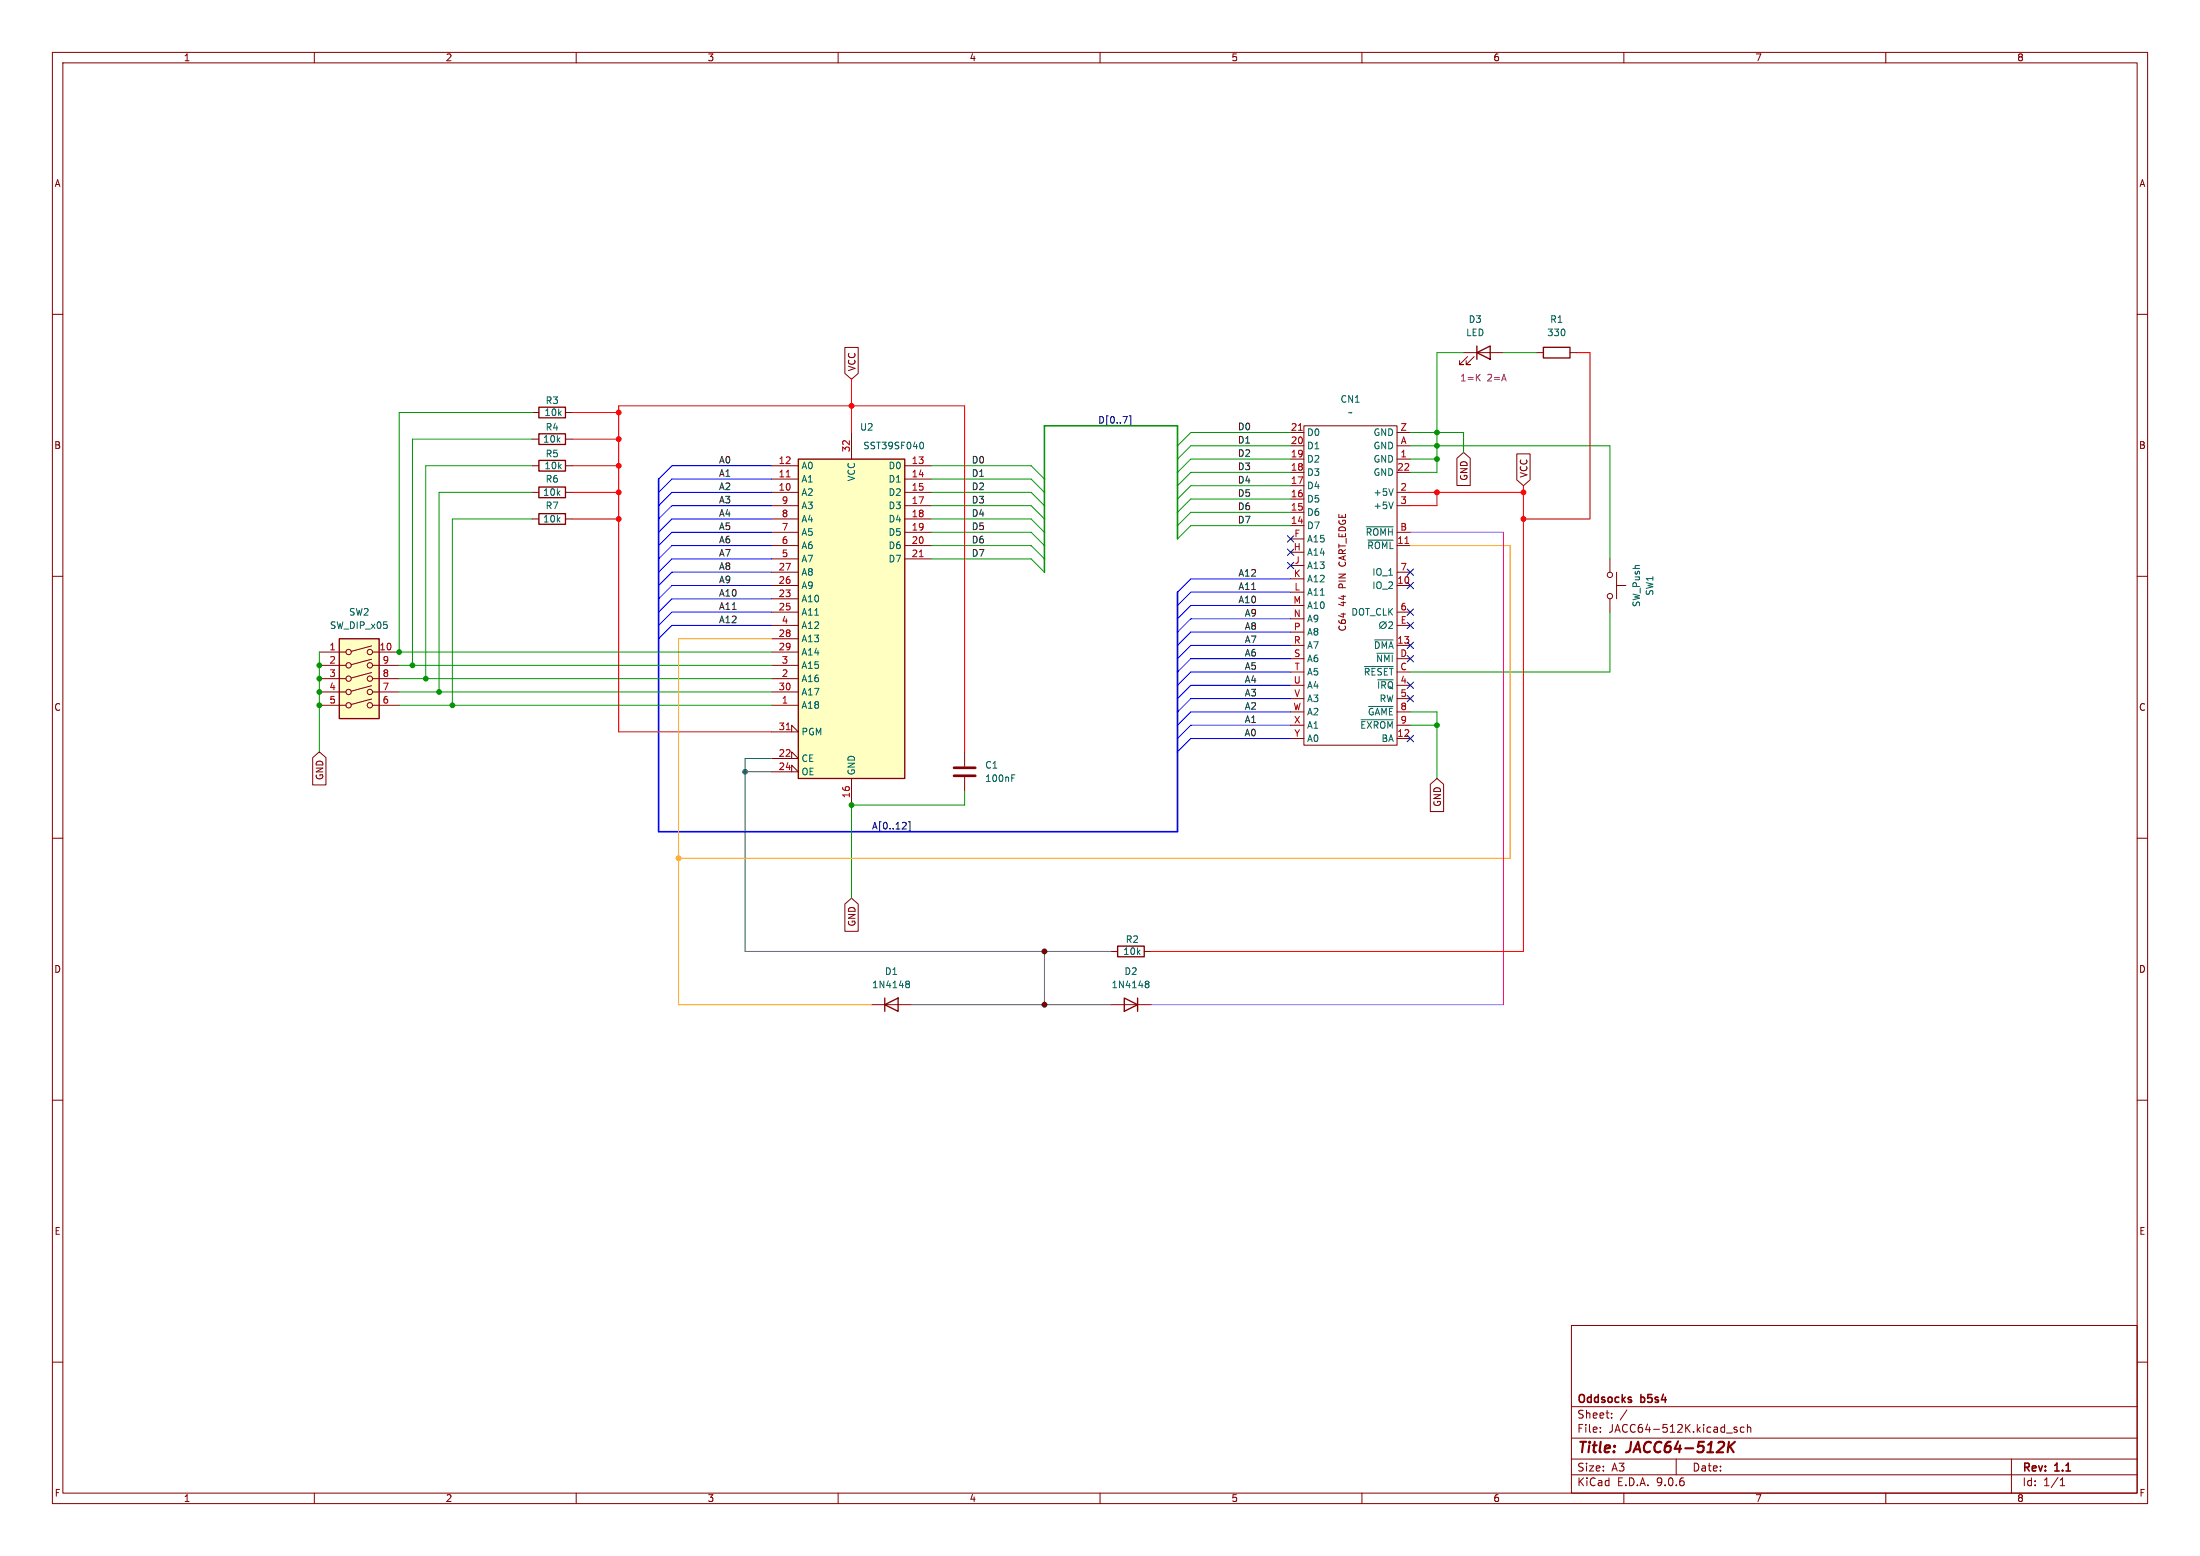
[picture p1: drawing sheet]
<svg xmlns="http://www.w3.org/2000/svg" width="420mm" height="297mm" viewBox="0 0 420 297" stroke-linecap="round" stroke-linejoin="round" font-family="sans-serif">
<g fill="none" stroke="#840000" stroke-width=".19">
<path d="M10 10h400v277h-400zM12 12h396v273h-396zM60 10v2M110 10v2M160 10v2M210 10v2M260 10v2M310 10v2M360 10v2M10 60h2M408 60h2M10 110h2"/>
<path d="M408 110h2M10 160h2M408 160h2M10 210h2M408 210h2M300 253h108v32h-108zM10 260h2M300 278.5h108M300 274.5h108M300 268.5h108M305.5 273.2v.2M305.5 272.5v.1"/>
<path d="M307.7 270.5v.2M307.7 269.8v.1M310.6 269.1l-1.3 1.9M320 278.5v3M331.6 272.5l-.4-.1-.2 .2 .1 .2 .5 .2v.3h-.6M332.9 272.5l-.4-.1-.3 .3 .2 .6h.5M333.6 272.5l.2-.1 .4 .1v.9M333.6 271.9v1.5M384 278.5v6.5M408 260h2M60 285v2M110 285v2"/>
<path d="M160 285v2M210 285v2M260 285v2M300 281.5h108M310 285v2M360 285v2M393.3 283.6h.9M393.3 282.5l.4-.4v1.5"/>
</g>
<path d="M330.2 276.1l.8 1.1M331.2 275.2l-1.3 1.1" fill="none" stroke="#840000" stroke-width=".4"/>
<path d="M152.4 87.6h20.3v61h-20.3z" fill="#ffffc2"/>
<path d="M281.9 67.3l2.6-1.3v2.6zM281.9 66v2.6M294.6 66.3h5.1v2h-5.1zM152.4 87.6h20.3v61h-20.3zM168.9 191.8l2.5-1.3v2.5zM168.9 190.5v2.5M213.4 180.6h5v2h-5zM214.6 190.5l2.6 1.3-2.6 1.2zM217.2 190.5v2.5" fill="none" stroke="#840000" stroke-width=".25"/>
<g fill="none" stroke="#840000" stroke-width=".19">
<path d="M279.4 67.3h7.6M280.2 68.1l-1.6 1.5h.8h-.8v-.8M281.4 68.1l-1.5 1.5h.8h-.8v-.8M293.4 67.3h1.2M299.7 67.3h1.3M147.3 88.9h5.1M147.3 91.4h5.1M147.3 94h5.1M147.3 96.5h5.1M147.3 99.1h5.1M162.6 82.6v5M172.7 88.9h5.1"/>
<path d="M172.7 91.4h5.1M172.7 94h5.1M172.7 96.5h5.1M172.7 99.1h5.1M246.4 97.8h2.5M246.4 95.3h2.5M246.4 92.7h2.5M246.4 90.2h2.5M246.4 87.6h2.5M246.4 85.1h2.5M246.4 82.6h2.5M248.9 81.3h17.8v60.9h-17.8z"/>
<path d="M266.7 94h2.5M266.7 96.5h2.5M266.7 90.2h2.5M266.7 87.6h2.5M266.7 85.1h2.5M266.7 82.6h2.5M147.3 101.6h5.1M147.3 104.1h5.1M147.3 106.7h5.1M147.3 109.2h5.1M147.3 111.8h5.1M147.3 114.3h5.1"/>
<path d="M147.3 116.8h5.1M147.3 119.4h5.1M172.7 101.6h5.1M172.7 104.1h5.1M172.7 106.7h5.1M246.4 118.1h2.5M246.4 115.6h2.5M246.4 113h2.5M246.4 110.5h2.5M246.4 108h2.5M246.4 105.4h2.5M246.4 102.9h2.5"/>
<path d="M246.4 100.3h2.5M266.7 101.6h2.5M266.7 104.1h2.5M266.7 109.2h2.5M266.7 111.8h2.5M266.7 116.8h2.5M266.7 119.4h2.5M307.3 106.7v2.5M307.3 114.3v2.5M308.6 111.8h1.8M308.6 109.2v5.1M147.3 139.7h5.1l-1.3-1.3v1.3"/>
<path d="M147.3 121.9h5.1M147.3 124.5h5.1M147.3 127h5.1M147.3 129.5h5.1M147.3 132.1h5.1M147.3 134.6h5.1M246.4 138.4h2.5M246.4 133.4h2.5M246.4 130.8h2.5M246.4 128.3h2.5M246.4 125.7h2.5M246.4 123.2h2.5"/>
<path d="M246.4 120.7h2.5M266.7 138.4h2.5M266.7 135.9h2.5M266.7 133.4h2.5M266.7 130.8h2.5M266.7 128.3h2.5M266.7 125.7h2.5M266.7 123.2h2.5M147.3 144.8h5.1l-1.3-1.3v1.3M147.3 147.3h5.1l-1.3-1.2v1.2M162.6 148.6v5.1M184.1 143.5v2.8"/>
<path d="M184.1 148.3v2.8M246.4 141h2.5M266.7 141h2.5M166.4 191.8h7.6M212.1 191.8h7.6M212.1 181.6h1.3M218.4 181.6h1.3"/>
<circle cx="307.3" cy="113.8" r=".51"/>
<circle cx="307.3" cy="109.7" r=".51"/>
</g>
<path d="M150.1 91h.7M247.9 82.1h.7M175.5 106.3h.7M268.2 103.7h.7M150.1 139.3h.7" fill="none" stroke="#a90000" stroke-width=".19"/>
<g fill="none" stroke="#006464" stroke-width=".19">
<path d="M175.9 84.4a.68 .68 0 0 1 .4 .6 .68 .68 0 0 1-.4 .7M266 95.8l-.5 1.3M266 93.3l-.5 1.3M260.8 100.6h5.2M261.1 103.1h4.9M264.6 118.7l-1.2 1.3M265.1 118.8l.5-.1 .2 .4-.7 .9h.7M259.8 137.4h6.2M260.5 127.2h5.5M261.3 134.8h4.7M262.4 122.1h3.6M262.8 124.7h3.2"/>
<path d="M263 129.8h3M193.2 148.5h.4M193.2 147.9h.6M173 187.8h.1M173 187.3h.4l.2 .1v.2l-.2 .2M173.1 187.8h.3M173.1 187.8l-.1 .1M173.4 187.8l.2 .3v.3l-.2 .1h-.4M218.7 187.3h.4l.2 .1v.2l-.2 .2M218.7 187.8h.2M218.9 187.8h.2M218.9 187.8l-.2 .1"/>
<path d="M219.1 187.8l.2 .3v.3l-.2 .1h-.4"/>
<circle cx="264" cy="119.3" r=".65"/>
</g>
<path d="M282 72l.6 .7M282.6 71.4l-.8 .8" fill="none" stroke="#840084" stroke-width=".19"/>
<path d="M182.1 148.1h4.1M182.1 146.6h4.1" fill="none" stroke="#840000" stroke-width=".51"/>
<path d="M64.8 121.9h7.6v15.3h-7.6z" fill="#ffffc2"/>
<g fill="none" stroke="#840000" stroke-width=".19">
<path d="M101.6 78.7h1.3M107.9 78.7h1.3M161.3 66.3h2.5v5l-1.2 1.1-1.3-1.1zM101.6 83.8h1.3M101.6 99.1h1.3M101.6 94h1.3M101.6 88.9h1.3M107.9 83.8h1.3M107.9 99.1h1.3M107.9 94h1.3M107.9 88.9h1.3M278.1 87.5l1.3-1.1 1.3 1.1v5.2h-2.6z"/>
<path d="M289.6 86.6h2.5v5l-1.3 1.1-1.2-1.1zM61 124.5h5M61 127h5M61 129.5h5M61 132.1h5M61 134.6h5M70.9 123.3l-3.8 1M70.9 125.8l-3.8 1.1M70.9 128.4l-3.8 1M70.9 130.9l-3.8 1M70.9 133.4l-3.8 1.1M71.1 124.5h5.1"/>
<path d="M71.1 127h5.1M71.1 129.5h5.1M71.1 132.1h5.1M71.1 134.6h5.1M59.7 144.6l1.3-1.1 1.2 1.1v5.2h-2.5zM273 149.7l1.3-1.1 1.3 1.1v5.2h-2.6zM161.3 172.6l1.3-1.1 1.2 1.1v5.2h-2.5z"/>
<circle cx="66.5" cy="124.5" r=".51"/>
<circle cx="66.5" cy="127" r=".51"/>
<circle cx="66.5" cy="132.1" r=".51"/>
<circle cx="66.5" cy="134.6" r=".51"/>
<circle cx="66.5" cy="129.5" r=".51"/>
<circle cx="70.6" cy="129.5" r=".51"/>
<circle cx="70.6" cy="127" r=".51"/>
<circle cx="70.6" cy="134.6" r=".51"/>
<circle cx="70.6" cy="132.1" r=".51"/>
<circle cx="70.6" cy="124.5" r=".51"/>
</g>
<path d="M102.9 77.7h5v2.1h-5zM102.9 82.8h5v2h-5zM102.9 98h5v2.1h-5zM102.9 93h5v2h-5zM102.9 87.9h5v2h-5zM64.8 121.9h7.6v15.3h-7.6z" fill="none" stroke="#840000" stroke-width=".25"/>
<g fill="none" stroke="#000084" stroke-width=".19">
<path d="M215.6 79.4h.3v1.8h-.3M245.8 107.3l1.2 1.3M245.8 102.3l1.2 1.2M245.8 104.8l1.2 1.2M247 107.3l-1.2 1.3M247 102.3l-1.2 1.2M247 104.8l-1.2 1.2M268.6 108.6l1.2 1.2M268.6 118.8l1.2 1.2M268.6 111.2l1.2 1.2M268.6 116.2l1.2 1.2M269.8 108.6l-1.2 1.2"/>
<path d="M269.8 118.8l-1.2 1.2M269.8 111.2l-1.2 1.2M269.8 116.2l-1.2 1.2M268.6 125.1l1.2 1.2M268.6 130.2l1.2 1.2M268.6 132.7l1.2 1.3M268.6 122.6l1.2 1.2M269.8 125.1l-1.2 1.2M269.8 130.2l-1.2 1.2M269.8 132.7l-1.2 1.3M269.8 122.6l-1.2 1.2M172.2 158.2h.8"/>
<path d="M172.9 157.1v.4M173.4 156.8h.3v1.9h-.3M268.6 140.4l1.2 1.2M269.8 140.4l-1.2 1.2"/>
</g>
<path d="M125.7 91.4v67.4h99.1v-45.8" fill="none" stroke="#00f" stroke-width=".3"/>
<path d="M224.8 102.9v-21.6h-25.4v27.9" fill="none" stroke="#008400" stroke-width=".3"/>
<g fill="none" stroke="#009600" stroke-width=".19">
<path d="M101.6 78.7h-25.4v45.8h71.1M279.4 67.3h-5.1v22.9h-5.1M287 67.3h6.4M101.6 94h-17.8v38.1M101.6 99.1h-15.2v35.5M101.6 83.8h-22.9v43.2M101.6 88.9h-20.3v40.6M177.8 94h19l2.6 2.5M177.8 99.1h19l2.6 2.5M177.8 96.5h19l2.6 2.6M177.8 88.9h19l2.6 2.5M177.8 91.4h19l2.6 2.6"/>
<path d="M246.4 85.1h-19.1l-2.5 2.5M246.4 87.6h-19.1l-2.5 2.6M246.4 92.7h-19.1l-2.5 2.6M246.4 97.8h-19.1l-2.5 2.5M246.4 95.3h-19.1l-2.5 2.5M246.4 82.6h-19.1l-2.5 2.5M246.4 90.2h-19.1l-2.5 2.5M269.2 85.1h38.1v21.6M269.2 87.6h5.1M269.2 82.6h10.2v3.8M177.8 106.7h19l2.6 2.5M177.8 104.1h19l2.6 2.6"/>
<path d="M177.8 101.6h19l2.6 2.5M246.4 100.3h-19.1l-2.5 2.6M307.3 116.8v11.5h-38.1M61 124.5v19M76.2 127h71.1M76.2 129.5h71.1M76.2 134.6h71.1M76.2 132.1h71.1M269.2 135.9h5.1v12.7M269.2 138.4h5.1M184.1 151.1v2.6h-21.5v17.8"/>
</g>
<path d="M109.2 78.7h8.9M162.6 72.4v10.2M301 67.3h2.5v31.8h-12.7M109.2 94h8.9M109.2 99.1h8.9M109.2 88.9h8.9M109.2 83.8h8.9M269.2 94h21.6M274.3 94v2.5h-5.1M290.8 92.7v88.9h-71.1M147.3 139.7h-29.2v-62.2h66v66" fill="none" stroke="#f00" stroke-width=".19"/>
<path d="M269.2 104.1h19.1v59.7h-158.8M147.3 121.9h-17.8v69.9h36.9" fill="none" stroke="#f90" stroke-width=".19"/>
<path d="M269.2 101.6h17.8v90.2h-67.3" fill="none" stroke="#f0f" stroke-width=".19"/>
<g fill="none" stroke="#00f" stroke-width=".19">
<path d="M147.3 91.4h-19l-2.6 2.6M147.3 88.9h-19l-2.6 2.5M147.3 94h-19l-2.6 2.5M147.3 96.5h-19l-2.6 2.6M147.3 99.1h-19l-2.6 2.5M147.3 119.4h-19l-2.6 2.5M147.3 114.3h-19l-2.6 2.5M147.3 106.7h-19l-2.6 2.5M147.3 111.8h-19l-2.6 2.5M147.3 116.8h-19l-2.6 2.6M147.3 101.6h-19l-2.6 2.5M147.3 109.2h-19l-2.6 2.6"/>
<path d="M147.3 104.1h-19l-2.6 2.6M246.4 118.1h-19.1l-2.5 2.6M246.4 113h-19.1l-2.5 2.6M246.4 115.6h-19.1l-2.5 2.5M246.4 110.5h-19.1l-2.5 2.5M246.4 125.7h-19.1l-2.5 2.6M246.4 135.9h-19.1l-2.5 2.5M246.4 120.7h-19.1l-2.5 2.5M246.4 128.3h-19.1l-2.5 2.5M246.4 130.8h-19.1l-2.5 2.6M246.4 133.4h-19.1l-2.5 2.5M246.4 138.4h-19.1l-2.5 2.6"/>
<path d="M246.4 123.2h-19.1l-2.5 2.5M246.4 141h-19.1l-2.5 2.5"/>
</g>
<path d="M142.2 147.3h5.1M147.3 144.8h-5.1v36.8h69.9M174 191.8h38.1M199.4 181.6v10.2" fill="none" stroke="#484848" stroke-width=".19"/>
<g fill="#009600" stroke="#009600" stroke-width=".19">
<circle cx="274.3" cy="82.6" r=".46"/>
<circle cx="274.3" cy="85.1" r=".46"/>
<circle cx="274.3" cy="87.6" r=".46"/>
<circle cx="162.6" cy="153.7" r=".46"/>
<circle cx="274.3" cy="138.4" r=".46"/>
<circle cx="78.7" cy="127" r=".46"/>
<circle cx="81.3" cy="129.5" r=".46"/>
<circle cx="86.4" cy="134.6" r=".46"/>
<circle cx="83.8" cy="132.1" r=".46"/>
<circle cx="76.2" cy="124.5" r=".46"/>
<circle cx="61" cy="129.5" r=".46"/>
<circle cx="61" cy="127" r=".46"/>
<circle cx="61" cy="132.1" r=".46"/>
<circle cx="61" cy="134.6" r=".46"/>
</g>
<g fill="#f00" stroke="#f00" stroke-width=".19">
<circle cx="274.3" cy="94" r=".46"/>
<circle cx="290.8" cy="94" r=".46"/>
<circle cx="290.8" cy="99.1" r=".46"/>
<circle cx="162.6" cy="77.5" r=".46"/>
<circle cx="118.1" cy="99.1" r=".46"/>
<circle cx="118.1" cy="88.9" r=".46"/>
<circle cx="118.1" cy="94" r=".46"/>
<circle cx="118.1" cy="83.8" r=".46"/>
<circle cx="118.1" cy="78.7" r=".46"/>
</g>
<g fill="#000" stroke="#000" stroke-width=".19">
<circle cx="199.4" cy="181.6" r=".46"/>
<circle cx="199.4" cy="191.8" r=".46"/>
</g>
<circle cx="142.2" cy="147.3" r=".46" fill="#484848" stroke="#484848" stroke-width=".19"/>
<circle cx="129.5" cy="163.8" r=".46" fill="#f90" stroke="#f90" stroke-width=".19"/>
<g font-size="2.8" fill="#840000">
<text x="301" y="277.9">Title:</text>
<text x="310.6" y="277.9">JACC64-512K</text>
</g>
<g font-size="2.1" fill="#840000">
<text x="301" y="268.2">Oddsocks</text>
<text x="313.3" y="268.2">b5s4</text>
<text x="301" y="273.7">File:</text>
<text x="301" y="271">Sheet:</text>
<text x="307.1" y="273.7">JACC64-512K.kicad_sch</text>
<text x="301" y="281.1">Size:</text>
<text x="307.6" y="281.1">A3</text>
<text x="323" y="281.1">Date:</text>
<text x="386" y="281.3">Rev:</text>
<text x="392.4" y="281.3">1.1</text>
<text x="301" y="283.9">KiCad</text>
<text x="308.7" y="283.9">E.D.A.</text>
<text x="316.3" y="283.9">9.0.6</text>
<text x="386" y="283.9">Id:</text>
<text x="390.1" y="283.9">1/1</text>
</g>
<g font-size="1.8" fill="#840000">
<text x="35" y="11.9">1</text>
<text x="85" y="11.9">2</text>
<text x="135" y="11.9">3</text>
<text x="185" y="11.9">4</text>
<text x="235" y="11.9">5</text>
<text x="285" y="11.9">6</text>
<text x="335" y="11.9">7</text>
<text x="385" y="11.9">8</text>
<text x="10.3" y="35.9">A</text>
<text x="408.3" y="35.9">A</text>
<text x="163.5" y="71" transform="rotate(-90 163.5 71)">VCC</text>
<text x="10.3" y="85.9">B</text>
<text x="408.2" y="85.9">B</text>
<text x="280.4" y="91.9" transform="rotate(-90 280.4 91.9)">GND</text>
<text x="291.8" y="91.3" transform="rotate(-90 291.8 91.3)">VCC</text>
<text x="257.1" y="107.8" transform="rotate(-90 257.1 107.8)">CART_EDGE</text>
<text x="257.1" y="112.2" transform="rotate(-90 257.1 112.2)">PIN</text>
<text x="257.1" y="115.8" transform="rotate(-90 257.1 115.8)">44</text>
<text x="257.1" y="120.6" transform="rotate(-90 257.1 120.6)">C64</text>
<text x="10.3" y="135.9">C</text>
<text x="408.2" y="135.9">C</text>
<text x="61.9" y="149" transform="rotate(-90 61.9 149)">GND</text>
<text x="275.3" y="154.1" transform="rotate(-90 275.3 154.1)">GND</text>
<text x="163.5" y="177" transform="rotate(-90 163.5 177)">GND</text>
<text x="10.3" y="185.9">D</text>
<text x="408.2" y="185.9">D</text>
<text x="10.3" y="235.9">E</text>
<text x="408.3" y="235.9">E</text>
<text x="10.3" y="285.9">F</text>
<text x="35" y="286.9">1</text>
<text x="85" y="286.9">2</text>
<text x="135" y="286.9">3</text>
<text x="185" y="286.9">4</text>
<text x="235" y="286.9">5</text>
<text x="285" y="286.9">6</text>
<text x="335" y="286.9">7</text>
<text x="385" y="286.9">8</text>
<text x="408.3" y="285.9">F</text>
</g>
<g font-size="1.8" fill="#006464">
<text x="279.8" y="64.4">LED</text>
<text x="280.3" y="61.8">D3</text>
<text x="295.3" y="64.4">330</text>
<text x="295.8" y="61.8">R1</text>
<text x="104.1" y="77.3">R3</text>
<text x="255.8" y="77.1">CN1</text>
<text x="103.8" y="79.6">10k</text>
<text x="104.1" y="82.4">R4</text>
<text x="164.1" y="82.4">U2</text>
<text x="249.4" y="83.4">D0</text>
<text x="257.3" y="79.6">~</text>
<text x="262.1" y="83.4">GND</text>
<text x="103.6" y="84.7">10k</text>
<text x="103.8" y="89.8">10k</text>
<text x="104.1" y="87.5">R5</text>
<text x="152.9" y="89.8">A0</text>
<text x="164.7" y="86">SST39SF040</text>
<text x="169.5" y="89.8">D0</text>
<text x="249.4" y="88.5">D2</text>
<text x="249.4" y="86">D1</text>
<text x="262.1" y="88.5">GND</text>
<text x="262.1" y="86">GND</text>
<text x="103.6" y="94.8">10k</text>
<text x="104.1" y="92.3">R6</text>
<text x="152.9" y="92.3">A1</text>
<text x="152.9" y="94.8">A2</text>
<text x="163.4" y="92" transform="rotate(-90 163.4 92)">VCC</text>
<text x="169.5" y="92.3">D1</text>
<text x="169.5" y="94.8">D2</text>
<text x="249.4" y="93.6">D4</text>
<text x="249.4" y="91">D3</text>
<text x="262.1" y="94.8">+5V</text>
<text x="262.1" y="91">GND</text>
<text x="103.6" y="99.9">10k</text>
<text x="104.1" y="97.4">R7</text>
<text x="152.9" y="97.4">A3</text>
<text x="152.9" y="99.9">A4</text>
<text x="169.5" y="97.4">D3</text>
<text x="169.5" y="99.9">D4</text>
<text x="249.4" y="101.2">D7</text>
<text x="249.4" y="98.7">D6</text>
<text x="249.4" y="96.1">D5</text>
<text x="262.1" y="97.4">+5V</text>
<text x="152.9" y="102.5">A5</text>
<text x="152.9" y="105">A6</text>
<text x="152.9" y="107.5">A7</text>
<text x="169.5" y="102.5">D5</text>
<text x="169.5" y="105">D6</text>
<text x="169.5" y="107.5">D7</text>
<text x="249.4" y="106.3">A14</text>
<text x="249.4" y="103.7">A15</text>
<text x="260.6" y="102.5">~{ROMH}</text>
<text x="260.9" y="105">~{ROML}</text>
<text x="152.9" y="110.1">A8</text>
<text x="152.9" y="112.6">A9</text>
<text x="249.4" y="113.9">A11</text>
<text x="249.4" y="111.4">A12</text>
<text x="249.4" y="108.8">A13</text>
<text x="261.9" y="112.6">IO_2</text>
<text x="261.9" y="110.1">IO_1</text>
<text x="315.8" y="113.8" transform="rotate(-90 315.8 113.8)">SW1</text>
<text x="66.5" y="117.7">SW2</text>
<text x="152.9" y="115.2">A10</text>
<text x="152.9" y="117.7">A11</text>
<text x="249.4" y="119">A9</text>
<text x="249.4" y="116.4">A10</text>
<text x="257.9" y="117.7">DOT_CLK</text>
<text x="313.3" y="116" transform="rotate(-90 313.3 116)">SW_Push</text>
<text x="62.9" y="120.2">SW_DIP_x05</text>
<text x="152.9" y="120.2">A12</text>
<text x="152.9" y="122.8">A13</text>
<text x="152.9" y="125.3">A14</text>
<text x="249.4" y="124.1">A7</text>
<text x="249.4" y="121.5">A8</text>
<text x="262.2" y="124.1">~{DMA}</text>
<text x="152.9" y="127.9">A15</text>
<text x="152.9" y="130.4">A16</text>
<text x="249.4" y="131.7">A4</text>
<text x="249.4" y="129.1">A5</text>
<text x="249.4" y="126.6">A6</text>
<text x="260.2" y="129.1">~{RESET}</text>
<text x="262.6" y="126.6">~{NMI}</text>
<text x="262.8" y="131.7">~{IRQ}</text>
<text x="152.9" y="132.9">A17</text>
<text x="152.9" y="135.5">A18</text>
<text x="249.4" y="136.8">A2</text>
<text x="249.4" y="134.2">A3</text>
<text x="261" y="136.8">~{GAME}</text>
<text x="263.3" y="134.2">RW</text>
<text x="152.9" y="140.6">PGM</text>
<text x="249.4" y="141.8">A0</text>
<text x="249.4" y="139.3">A1</text>
<text x="259.6" y="139.3">~{EXROM}</text>
<text x="263.6" y="141.8">BA</text>
<text x="152.9" y="145.6">CE</text>
<text x="152.9" y="148.2">OE</text>
<text x="163.4" y="148.1" transform="rotate(-90 163.4 148.1)">GND</text>
<text x="188" y="146.9">C1</text>
<text x="188" y="149.5">100nF</text>
<text x="214.3" y="182.5">10k</text>
<text x="214.8" y="180.2">R2</text>
<text x="166.4" y="188.8">1N4148</text>
<text x="168.8" y="186.3">D1</text>
<text x="212.1" y="188.8">1N4148</text>
<text x="214.6" y="186.3">D2</text>
</g>
<g font-size="1.8" fill="#840084">
<text x="278.7" y="73">1=K</text>
<text x="283.9" y="73">2=A</text>
</g>
<g font-size="1.8" fill="#000084">
<text x="209.5" y="80.9">D[0..7]</text>
<text x="166.4" y="158.4">A[0..12]</text>
</g>
<g font-size="1.8" fill="#0f0f0f">
<text x="236.2" y="82.2">D0</text>
<text x="137.2" y="88.6">A0</text>
<text x="185.4" y="88.6">D0</text>
<text x="236.2" y="89.8">D3</text>
<text x="236.2" y="84.7">D1</text>
<text x="236.2" y="87.3">D2</text>
<text x="137.2" y="93.6">A2</text>
<text x="137.2" y="91.1">A1</text>
<text x="185.4" y="93.6">D2</text>
<text x="185.4" y="91.1">D1</text>
<text x="236.2" y="92.4">D4</text>
<text x="236.2" y="94.9">D5</text>
<text x="137.2" y="98.7">A4</text>
<text x="137.2" y="96.2">A3</text>
<text x="137.2" y="101.3">A5</text>
<text x="185.4" y="98.7">D4</text>
<text x="185.4" y="96.2">D3</text>
<text x="185.4" y="101.3">D5</text>
<text x="236.2" y="97.4">D6</text>
<text x="236.2" y="100">D7</text>
<text x="137.2" y="103.8">A6</text>
<text x="137.2" y="106.3">A7</text>
<text x="185.4" y="106.3">D7</text>
<text x="185.4" y="103.8">D6</text>
<text x="137.2" y="108.9">A8</text>
<text x="137.2" y="114">A10</text>
<text x="137.2" y="111.4">A9</text>
<text x="236.3" y="110.1">A12</text>
<text x="236.3" y="112.7">A11</text>
<text x="137.2" y="116.5">A11</text>
<text x="137.2" y="119">A12</text>
<text x="236.3" y="115.2">A10</text>
<text x="237.5" y="117.8">A9</text>
<text x="237.5" y="122.8">A7</text>
<text x="237.5" y="125.4">A6</text>
<text x="237.5" y="120.3">A8</text>
<text x="237.5" y="127.9">A5</text>
<text x="237.5" y="130.5">A4</text>
<text x="237.5" y="135.5">A2</text>
<text x="237.5" y="133">A3</text>
<text x="237.5" y="140.6">A0</text>
<text x="237.5" y="138.1">A1</text>
</g>
<g font-size="1.8" fill="#a90000">
<text x="246.3" y="82.3">21</text>
<text x="267.3" y="82.3">Z</text>
<text x="148.5" y="88.6">12</text>
<text x="162.3" y="86.4" transform="rotate(-90 162.3 86.4)">32</text>
<text x="173.9" y="88.6">13</text>
<text x="246.3" y="89.9">18</text>
<text x="246.3" y="87.4">19</text>
<text x="246.3" y="84.8">20</text>
<text x="266.7" y="89.9">22</text>
<text x="267.3" y="87.4">1</text>
<text x="267.3" y="84.8">A</text>
<text x="148.5" y="91.2">11</text>
<text x="148.5" y="93.7">10</text>
<text x="173.9" y="91.2">14</text>
<text x="173.9" y="93.7">15</text>
<text x="246.3" y="95">16</text>
<text x="246.3" y="92.5">17</text>
<text x="267.3" y="93.7">2</text>
<text x="149.2" y="96.3">9</text>
<text x="149.2" y="98.8">8</text>
<text x="149.2" y="101.3">7</text>
<text x="173.9" y="96.3">17</text>
<text x="173.9" y="98.8">18</text>
<text x="173.9" y="101.3">19</text>
<text x="246.3" y="100.1">14</text>
<text x="246.3" y="97.5">15</text>
<text x="267.2" y="101.3">B</text>
<text x="267.3" y="96.3">3</text>
<text x="149.2" y="103.9">6</text>
<text x="149.2" y="106.4">5</text>
<text x="173.9" y="103.9">20</text>
<text x="173.9" y="106.4">21</text>
<text x="246.9" y="105.2">H</text>
<text x="247" y="102.6">F</text>
<text x="247.1" y="107.7">J</text>
<text x="266.7" y="103.9">11</text>
<text x="148.5" y="109">27</text>
<text x="148.5" y="111.5">26</text>
<text x="246.9" y="110.2">K</text>
<text x="247" y="112.8">L</text>
<text x="266.7" y="111.5">10</text>
<text x="267.3" y="109">7</text>
<text x="148.5" y="114">23</text>
<text x="148.5" y="116.6">25</text>
<text x="149.2" y="119.1">4</text>
<text x="246.8" y="115.3">M</text>
<text x="246.9" y="117.9">N</text>
<text x="267.3" y="116.6">6</text>
<text x="267.3" y="119.1">E</text>
<text x="62.8" y="124.2">1</text>
<text x="72.3" y="124.2">10</text>
<text x="148.5" y="121.7">28</text>
<text x="148.5" y="124.2">29</text>
<text x="246.9" y="122.9">R</text>
<text x="246.9" y="120.4">P</text>
<text x="246.9" y="125.5">S</text>
<text x="266.7" y="122.9">13</text>
<text x="267.2" y="125.5">D</text>
<text x="62.8" y="126.7">2</text>
<text x="62.8" y="129.3">3</text>
<text x="62.8" y="131.8">4</text>
<text x="73" y="126.7">9</text>
<text x="73" y="129.3">8</text>
<text x="73" y="131.8">7</text>
<text x="148.5" y="131.8">30</text>
<text x="149.2" y="126.7">3</text>
<text x="149.2" y="129.3">2</text>
<text x="246.9" y="130.6">U</text>
<text x="247.1" y="128">T</text>
<text x="267.2" y="128">C</text>
<text x="267.3" y="130.6">4</text>
<text x="62.8" y="134.4">5</text>
<text x="73" y="134.4">6</text>
<text x="149.2" y="134.4">1</text>
<text x="246.8" y="135.6">W</text>
<text x="247" y="133.1">V</text>
<text x="267.3" y="135.6">8</text>
<text x="267.3" y="133.1">5</text>
<text x="148.5" y="139.4">31</text>
<text x="246.9" y="138.2">X</text>
<text x="247" y="140.7">Y</text>
<text x="266.7" y="140.7">12</text>
<text x="267.3" y="138.2">9</text>
<text x="148.5" y="144.5">22</text>
<text x="148.5" y="147.1">24</text>
<text x="162.3" y="152.4" transform="rotate(-90 162.3 152.4)">16</text>
</g>
</svg>
